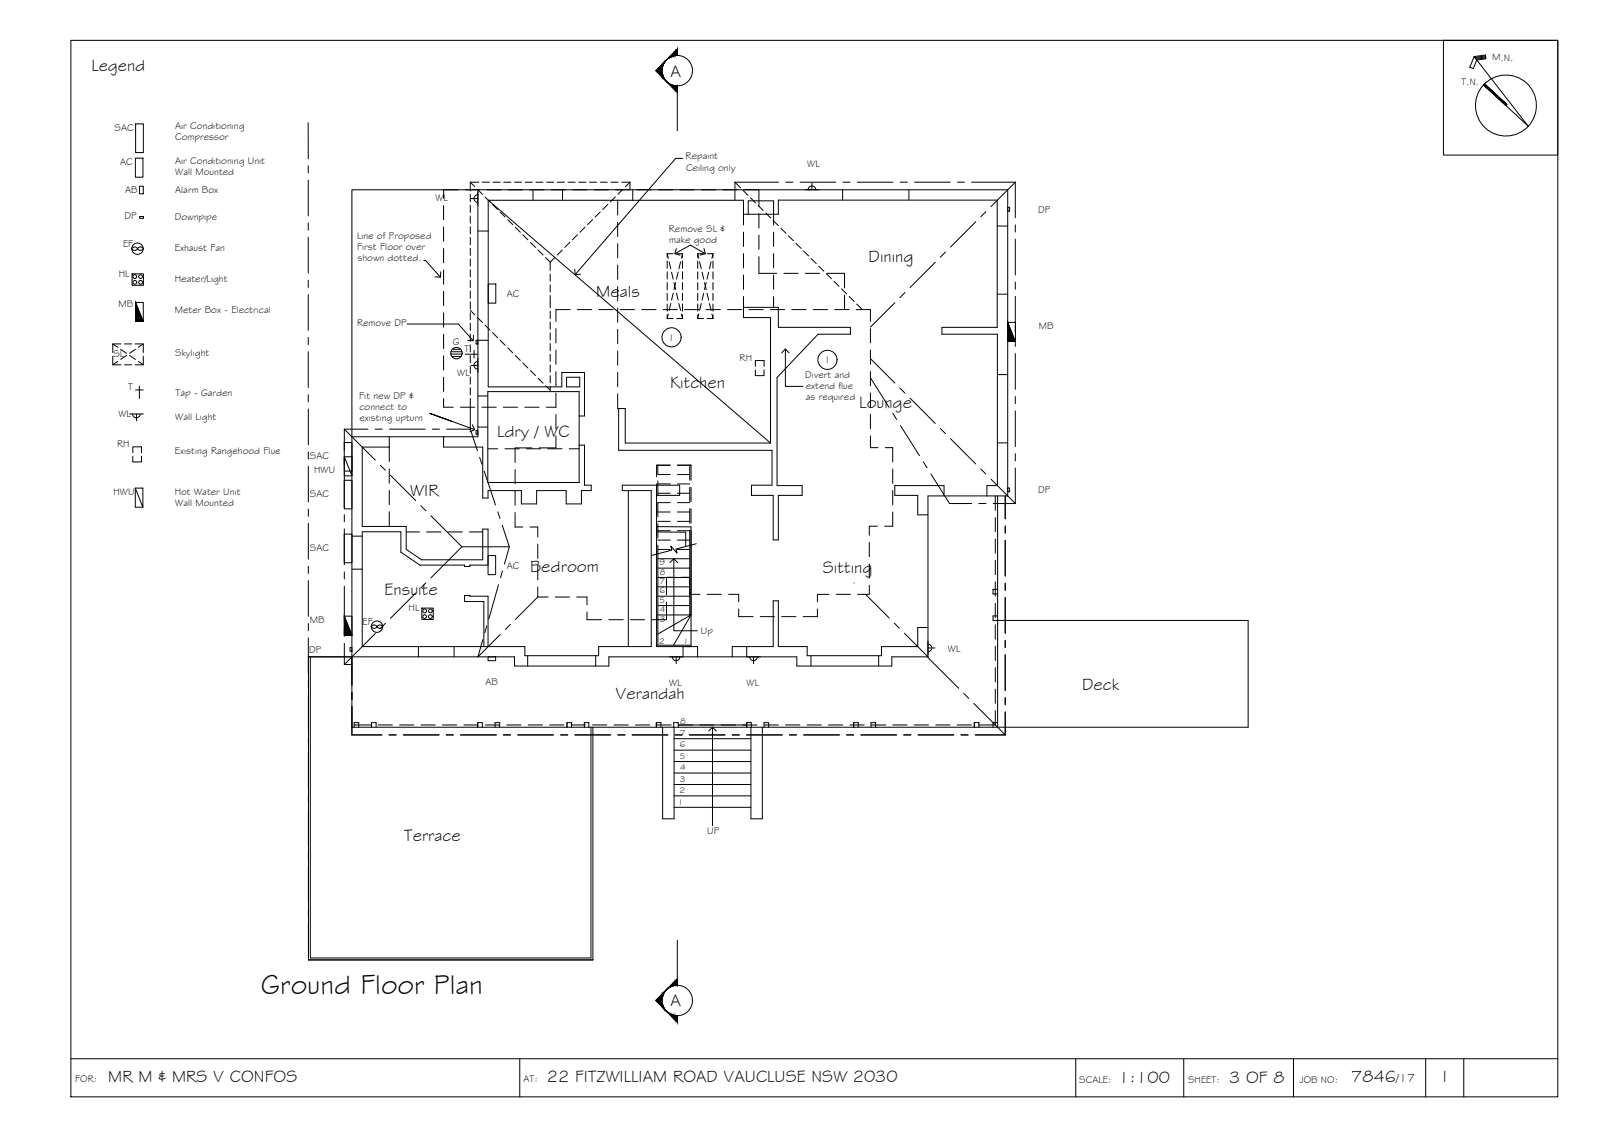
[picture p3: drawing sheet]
<svg xmlns="http://www.w3.org/2000/svg" width="420mm" height="297mm" viewBox="0 0 420 297" stroke-linecap="round" stroke-linejoin="round" font-family="sans-serif">
<!-- layer: BORDER -->
<g fill="none" stroke="#000" stroke-width=".26">
<path d="M18.6 10.6h390v277h-390zM378.6 10.6h30v30.1h-30zM386.6 14.8l3-.4 .1 1-2.4 .3-.9 2.3-.9-.4 1.1-2.8 14.2 18.3-11.7-10.8M389.6 14.7l-2.8 .4M389.7 14.9l-2.7 .4M389.7 15.2l-2.6 .3M389.3 22l5.9 5.4M18.6 277.6h390M136.3 277.6v10M282.1 277.6v10M310.5 277.6v10M339.2 277.6v10"/>
<path d="M373.9 277.6v10M383.9 277.6v10"/>
<circle cx="395" cy="27.7" r="8"/>
</g>
<!-- layer: SERVICES -->
<g fill="none" stroke="#000" stroke-width=".26">
<path d="M35.6 32.5h2v7.5h-2zM35.5 41.5h2v5h-2zM36.6 48.8h1v2h-1zM36.6 56.8h1v.4h-1zM123.5 52.1h1.8M125.3 51a1.01 1.01 0 0 0-1 1.1 1.01 1.01 0 0 0 1 1M125.3 50.3v3.6M211.2 49.8h3.5M211.9 49.7a1.01 1.01 0 0 1 1-1 1.01 1.01 0 0 1 1 1M212.9 48v1.8M264.3 54.3h.5v1h-.5zM34.6 71.8h3v3h-3z"/>
<path d="M34.8 65a.86 .86 0 0 1 1.3 .2 .86 .86 0 0 1-1.5 0zM35.5 79.3v5h2.1l-2.1-5h2.1v5M36.1 65.2a.86 .86 0 0 1 1.5 0M36.1 65.2a.86 .86 0 0 0 1.5 0M128 74.5h2v5h-2zM175 66.5h1.5M175 66.5v1M175 68.4v1.9M175 71.3v1.8M175 74.1v1.9M175 76.9v1.9M175 79.7v1.9"/>
<path d="M175 66.5l.3 1.2M175.5 68.6l.4 1.9M175.9 79.6l-.4 1.8M176.1 71.4l.5 1.8M176.6 76.8l-.5 1.9M176.8 74.1l.4 1.8M177.2 74.1l-.4 1.8M177.4 76.8l.4 1.9M177.5 66.5h1.5M177.8 71.4l-.4 1.8M178.1 79.6l.4 1.8M178.5 68.6l-.4 1.9"/>
<path d="M179 66.5v1M179 68.4v1.9M179 71.3v1.8M179 74.1v1.9M179 76.9v1.9M179 79.7v1.9M179 66.5l-.3 1.2M183 66.5h1.5M183 66.5v1M183 68.4v1.9M183 71.3v1.8M183 74.1v1.9"/>
<path d="M183 76.9v1.9M183 79.7v1.9M183 66.5l.3 1.2M183.5 68.6l.4 1.9M183.9 79.6l-.4 1.8M184.1 71.4l.5 1.8M184.6 76.8l-.5 1.9M184.8 74.1l.4 1.8M185.2 74.1l-.4 1.8M185.4 76.8l.5 1.9M185.5 66.5h1.5M185.9 71.4l-.5 1.8"/>
<path d="M186.1 79.6l.4 1.8M186.5 68.6l-.4 1.9M187 66.5v1M187 68.4v1.9M187 71.3v1.8M187 74.1v1.9M187 76.9v1.9M187 79.7v1.9M187 66.5l-.3 1.2M29.6 93.4v2.2h2.1M29.6 90.2h2.1M30.9 91.1l-1.3-.9v2.2"/>
<path d="M30.9 94.8l-1.3 .8M31.7 91.6l1.5 1M32.6 90.2h1.9M32.6 95.6h1.9M33.2 93.2l-1.5 1M34 93.2l1.5 1M35.5 90.2h2.1v2.2M35.5 91.6l-1.5 1M36.3 94.8l1.3 .8M37.6 93.4v2.2h-2.1M37.6 90.2l-1.3 .9M118.2 92.8h3"/>
<path d="M118.3 92.2h2.9M118.5 93.5h2.4M118.6 91.6h2.2M122.1 92.9h3.2M123.5 95.8h1.8M124.3 91.9v2M124.8 89.2h.5v1h-.5zM125.3 94.8a1.01 1.01 0 0 0-1 1 1.01 1.01 0 0 0 1 1M125.3 94v3.6M175 83.5h1.5M175 82.5v1M175.3 82.3l-.3 1.2"/>
<path d="M177.5 83.5h1.5M178.7 82.3l.3 1.2M179 82.5v1M183 83.5h1.5M183 82.5v1M183.3 82.3l-.3 1.2M185.5 83.5h1.5M186.7 82.3l.3 1.2M187 82.5v1M198.1 97v1.5h2.3v-1.5M198.1 96v-1.5h2.3v1.5M264.3 84.5v5h2l-2-5h2v5"/>
<path d="M34 108.5h3.6M34.8 108.5a1.01 1.01 0 0 0 1 1 1.01 1.01 0 0 0 1-1M34.8 119.6v1.5h2.3v-1.5M34.8 118.7v-1.5h2.3v1.5M35.5 102.2h2.1M35.8 108.5v1.8M36.6 101.2v3.3M90.3 116h2v7.5h-2zM90.3 119.8l2 4.9v-4.9h-2v4.9h2M124.8 112.9h.5v.9h-.5zM35.5 128l2 5v-5h-2v5h2M90.3 125.9h2v7.5h-2z"/>
<path d="M264.3 127.9h.5v1h-.5zM90.3 140h2v7.5h-2zM110.6 159.4h3v3h-3zM128 145.7h2v5h-2zM90.3 161.5v5.1h2l-2-5.1h2v5.1M91.8 169.7h.5v1h-.5zM97.6 164.1a.86 .86 0 0 1 1.3 .2 .86 .86 0 0 1-1.5 0zM98.9 164.3a.86 .86 0 0 1 1.5 0M98.9 164.3a.86 .86 0 0 0 1.5 0M128 172.2h2v1h-2zM175.5 172.2h3.6M176.3 172.2a1.01 1.01 0 0 0 1 1 1.01 1.01 0 0 0 1-1"/>
<path d="M177.3 172.2v1.8M195.8 172.2h3.6M196.6 172.2a1.01 1.01 0 0 0 1 1 1.01 1.01 0 0 0 1-1M197.6 172.2v1.8M243.4 168.9a1.01 1.01 0 0 1 1 1 1.01 1.01 0 0 1-1 1M243.4 169.9h1.8M243.4 168.1v3.6"/>
<circle cx="35.4" cy="74" r=".5"/>
<circle cx="35.4" cy="72.5" r=".5"/>
<circle cx="36.1" cy="65.2" r="1.49"/>
<circle cx="36.9" cy="72.5" r=".5"/>
<circle cx="36.9" cy="74" r=".5"/>
<circle cx="119.7" cy="92.6" r="1.49"/>
<circle cx="98.9" cy="164.3" r="1.49"/>
<circle cx="111.4" cy="160.2" r=".5"/>
<circle cx="111.4" cy="161.7" r=".5"/>
<circle cx="112.9" cy="160.2" r=".5"/>
<circle cx="112.9" cy="161.7" r=".5"/>
</g>
<path d="M35.5 79.3l2.1 5h-2.1zM264.3 84.5l2 5h-2zM90.3 161.5l2 5.1h-2z" fill="#000" stroke="#000" stroke-width=".26"/>
<!-- layer: EXISTING -->
<g fill="none" stroke="#000" stroke-width=".26">
<path d="M125.3 49.8h-33v64.7M125.3 49.8v64.7h-33M125.3 49.8h139v80.2h-20.9v42.2h-9.5v2.4h-24.9v-2.4h-49.3v2.4h-24.8v-2.4h-54v79.5h74.6v-61M139.8 49.8v2.7M147.5 49.8v2.7M162 52.5v3.9M162 58.2v3.8M166 49.8v2.7M192.8 49.8v2.7M195 56.2h9.1v-3.7h57.4v33.3h-14.5v1.8h14.6v39.7h-2.8v2.7M195 59v-6.5h-67v48.9h19.3v-3.7h6v11.4h-1.4M196.2 56.2v-3.5h6.7v6.3"/>
<path d="M221 49.8v2.7M238.4 49.8v2.7M261.5 59.3h2.8M125.3 60.6h2.7M162 63.9v3.7M162 69.5v3.8M162 75.1v3.8M195 77.7v5.6h7.1v32.9h-38.1v-9.1h-2v-3.9M195 60.9v3.7M195 66.5v3.7M195 72.1v3.8M202.9 60.9v3.7"/>
<path d="M202.9 66.5v3.7M202.9 72.1v3.8M202.9 77.7v2.9M261.5 77.1h2.8M125.3 89.2h2.7M145.8 86.2v3.7M145.8 91.8v3.7M145.8 97.4v3.8M148.6 98.9h3.4v2.5h-3.4zM149.5 81.2h-3.7v3.1M151.4 81.2h3.8M157 81.2h3.8"/>
<path d="M162 80.7v3.8M162 86.4v3.7M162 92v3.8M162 97.6v3.8M162.7 81.2h3.7M168.3 81.2h3.7M173.9 81.2h3.8M179.5 81.2h3.8M185.2 81.2h3.7M190.8 81.2h3.7M195 80.6h9.1v5.2h18.9v1.8h-8.4l-10.8 11.4v28.3h6.6v2.6h-6.3v11.7h-1.3v-11.7h-5.7v-2.7h5.4v-9.1h-40.3v-11M196.4 81.2h3.8"/>
<path d="M202 81.2h3.8M207.7 81.2h3.7M213.3 81.2h3.8M218.9 81.2h3.8M224.5 81.2h3.8v3.1M228.3 86.1v3.8M228.3 91.8v3.7M228.3 97.4v3.7M261.6 98.2h2.7M92.3 114.5v76.2h235v-28h-66.9v-1.2h1.2M102.1 117.2h-7.1v20.8h11.5v6l4.1 2.8h16v-8.1h1.4v9.5h-4.8v.3h-1.4v-.3h-11.7l-5-3.4v-5.4h-10.1v30.1h42.7v2.4h19.3v-2.4h13.8v-40.9h-7.6v-1.4h15.1v2.7h-6.1M102.1 114.5v6.5"/>
<path d="M116.3 114.5v2.7h10.3v13.4h1.4v-2h8.7v3.5h4v-3.5h7.8v3.5h4v-3.5h2.6v-1.4h-1.8v-10.5h-1.4M125.3 103.8h2.6M125.3 112h2.6M127.9 102.7h24v23.8h-24zM127.9 117.7h2.6M132.4 117.7h3.8M138 117.7h3.8M139.5 117.4h-4.4v3.8M143.7 117.7h3.7M145.8 103v3.8M145.8 108.7v3.7M145.8 114.3v3.1h-4.4"/>
<path d="M149.3 117.7h2.6M228.3 103v3.8M228.3 108.6v3.8M228.3 114.3v3.1h2M232.2 117.4h1.9v3.7M261.6 116.1h2.7M102.1 122.9v3.8M102.1 128.6v3.7M102.1 134.2v3.8M106.5 139.5h3.5M111.9 139.5h3.7M117.5 139.5h3.7"/>
<path d="M123.1 139.5h3.5M135.1 123.1v3.7M135.1 128.7v3.8M135.1 134.4v3.8h2M139 138.2h2v2.6M164.8 128.6v40.9M172.2 139.5h7.6v3.8M172.2 126.8v42.7h10.8v2.7M172.2 138.1h9v31.4M172.5 122v2.2M172.5 126.1v3.7M172.5 131.7v3.8"/>
<path d="M172.5 137.3v3.8M172.5 139.1h3.3M172.5 136.7h3.3M172.5 134.2h3.3M172.5 131.8h3.3M172.5 129.3h3.3M172.5 126.9h3.3M172.5 124.4h3.3M175.8 122h-3.6v3M177.7 122h3.5v3.9M177.7 139.1h3.2M177.7 136.7h3.2"/>
<path d="M177.7 134.2h3.2M177.7 131.8h3.2M177.7 129.3h3.2M177.7 126.9h3.2M177.7 124.4h3.2M180.9 122v3.9M180.9 127.8v3.7M180.9 133.4v3.7M180.9 139v22.2M181.2 127.8v3.7M181.2 133.4v3.7M230.1 138h-2.1v2.3"/>
<path d="M234.1 123v3.7M234.1 128.6v3.7M234.1 134.2v3.8h-2.1M247.6 130v-2.7h-12.9v2.6h6v5.1h2.7M261 130v3.8M261 135.7v3.7M261.6 130v60.7M92.3 140.6h2.7M92.3 149.2h2.7M141 142.7v3.7M141 148.3v3.7M141 153.9v2.6h2.7"/>
<path d="M145.6 156.5h3.8M151.2 156.5h2.8v2.1M172.5 143v26.2h8.7M172.5 156.3h8.4M172.5 158.8h8.4M172.5 153.9h8.4M172.5 151.4h8.4M172.5 148.9h8.4M172.5 146.5h8.4M172.5 144.1h3.3M172.5 141.6h3.3M174.8 157.9v4.6h-3.9"/>
<path d="M176.9 151.4h-2.1v4.6M177.7 144.1h3.2M177.7 141.6h3.2M178.8 151.4h2.1M180.9 155.8h2.7M185.4 155.8h3.8M191.1 155.8h2.6v2M193.7 159.7v2h3.8M214.4 159.7v2h-3.8M217.5 155.8h-3.1v2M219.3 155.8h3.8M228 153.5v2.3h-3.1"/>
<path d="M228 142.2v3.8M228 147.8v3.8M261 141.3v3.7M261 146.9v3.8M261 152.5v3.8M261 158.2v3.7M261.6 154.5h-1.2v1.2h1.2M81.4 172.2v79h73.6v-60.5M109.7 169.5v2.7M119.1 169.5v2.7M126.9 169.5v-11.8h-5.1v-1.6h1.4v.2h4.8v13.2M138.4 171.9v2.7"/>
<path d="M154 160.4v2.1h3.8M156.2 171.9v2.7M159.7 162.5h3.7M165.3 162.5h3.8M172.5 166.2l8.7-5-4.6 8M172.5 161.2h8.7M179.1 169.5v2.7M195.8 169.5v2.7M199.4 161.7h3.7M205 161.7h3.8M212.7 171.9v2.7M230.4 171.9v2.7"/>
<path d="M243.4 164.5h-2.7v5h-9.5v2.4h-19.5v-2.4h-7.6v-12h-1.3v12h-10.7v2.7M261 163.8v3.7M261 169.4v3.8M261 175v3.8M92.9 190.7v-1.2h1.2v1.2M92.9 190.1h4.4M97.4 190.7v-1.2h1.2v1.2M99.2 190.1h3.7M104.8 190.1h3.7M110.4 190.1h3.8M116 190.1h3.8M121.7 190.1h3.7"/>
<path d="M125.3 189.5v1.2v-1.2h1.2v1.2M127.3 190.1h3.7M129.8 190.7v-1.2h1.2v1.2M132.9 190.1h3.8M138.5 190.1h3.8M144.2 190.1h3.7M148.7 189.5v1.2v-1.2h1.2v1.2M149.8 190.1h3.7M153.3 190.7v-1.2h1.1v1.2M155.4 190.1h3.8M161 190.1h3.8M166.7 190.1h3.7"/>
<path d="M172.1 189.5v1.2v-1.2h1.2v1.2M172.3 190.1h3.7M173.8 190.7v24h3v-24M176.7 190.7v-1.2h1.2v1.2M176.8 193.7h20.1M176.8 196.7h20.1M176.8 199.7h20.1M177.9 190.1h20.6M195.8 189.5v1.2v-1.2h1.2v1.2M196.9 190.7v24h3v-24M200.4 190.7v-1.2h1.2v1.2M200.4 190.1h3.8"/>
<path d="M206 190.1h3.8M211.7 190.1h3.7M217.3 190.1h3.7M222.9 190.1h3.8M223.9 189.5v1.2v-1.2h1.2v1.2M228.4 190.7v-1.2h1.2v1.2M228.5 190.1h3.8M234.2 190.1h3.7M239.8 190.1h3.7M245.4 190.1h3.8M251 190.1h3.8M255.5 190.7v-1.2h1.2v1.2"/>
<path d="M261 186.3v3.8h-4.3M261 180.7v3.7M261.6 189.5h-1.2v1.2M176.8 202.7h20.1M176.8 205.7h20.1M176.8 208.7h20.1M176.8 211.7h20.1"/>
</g>
<!-- layer: ROOFPLAN EXIST. -->
<g fill="none" stroke="#000" stroke-width=".26">
<path d="M123.3 47.8h2.2M123.3 47.8v2.3M123.3 51v1.9M123.3 53.8v1.9M123.3 56.6v1.9M123.3 59.5v1.8M123.3 47.8l1.2 1.2M125.2 49.6l1.3 1.3M126.5 47.8h1.9M127.2 51.6l1.3 1.3M129.2 53.6l1.3 1.3M129.3 47.8h1.9"/>
<path d="M131.2 55.6l1.3 1.3M132.1 47.8h1.9M133.2 57.6l1.3 1.3M134.9 47.8h1.9M135.1 59.6l1.4 1.3M137.7 47.8h1.9M140.6 47.8h1.8M143.3 47.8h1.9M146.2 47.8h1.8M149 47.8h1.9M151.8 47.8h1.9M153.4 59.6l-1.3 1.3"/>
<path d="M154.6 47.8h1.9M155.4 57.6l-1.3 1.3M157.4 47.8h1.9M157.4 55.6l-1.3 1.3M159.4 53.6l-1.3 1.3M160.2 47.8h1.9M161.4 51.6l-1.3 1.3M163.1 47.8h2.1M163.4 49.6l-1.3 1.3M165.2 47.8v2M165.2 47.8l-1.2 1.2M192.8 47.8h11.4"/>
<path d="M192.8 47.8v2M192.8 47.8l1.4 1.4M194.9 49.9l1.3 1.3M196.9 51.9l1.3 1.3M198.8 53.9l1.4 1.3M200.8 55.9l1.3 1.3M202.8 57.8l1.3 1.4M204.8 59.8l1.3 1.3M206.1 47.8h1.8M209.8 47.8h9.4M221.1 47.8h1.9M224.8 47.8h9.4"/>
<path d="M236.1 47.8h1.9M239.8 47.8h9.4M251.1 47.8h1.8M254.8 47.8h11.5M255.9 58.1l-6.6 6.7M258.6 55.5l-1.4 1.3M266.3 47.8v9.3M266.3 58.9v1.9M266.3 47.8l-6.4 6.4M123.3 62.3v1.8M123.3 65.1v1.8M123.3 67.9v1.9"/>
<path d="M123.3 70.7v1.9M123.3 73.5v1.9M123.3 76.3v1.9M123.3 79.1v1.9M137.1 61.5l1.4 1.4M139.1 63.5l1.3 1.4M141.1 65.5l1.3 1.4M143.1 67.5l1.2 1.2M144.3 68.7v2.2M144.3 71.9v1.8M144.3 74.7v1.8M144.3 77.5v3.2"/>
<path d="M145.5 67.5l-1.2 1.2M147.5 65.5l-1.4 1.4M149.5 63.5l-1.4 1.4M151.5 61.5l-1.4 1.4M206.8 61.8l1.3 1.3M208.8 63.8l1.3 1.3M210.8 65.8l1.3 1.3M212.8 67.8l1.3 1.3M214.7 69.8l1.4 1.3M216.7 71.7l1.4 1.4M218.7 73.7l1.4 1.4M220.7 75.7l1.3 1.4"/>
<path d="M222.7 77.7l1.3 1.4M224.7 79.7l1.5 1.5M234.7 79.4l-6.4 6.4M237.3 76.7l-1.3 1.3M245.3 68.8l-6.6 6.6M248 66.1l-1.4 1.3M266.3 62.7v9.4M266.3 73.9v1.9M266.3 77.7v9.4M123.3 82v1.8M123.3 84.8v1.8M123.3 87.6v1.8"/>
<path d="M123.3 90.4v1.9M123.3 93.2v1.9M123.3 96v1.9M123.3 98.8v1.9M123.3 81.4l1.2 1.2M125.2 83.2l1.3 1.4M127.2 85.2l1.3 1.3M129.2 87.2l1.3 1.3M131.2 89.2l1.3 1.3M133.2 91.2l1.3 1.3M135.1 93.2l1.4 1.3M137.1 95.2l1.4 1.3"/>
<path d="M139.1 97.1l1.3 1.4M141.1 99.1l1.3 1.3M144.3 81.6v1.9M144.3 84.4v1.9M144.3 87.2v1.9M144.3 90.1v1.8M144.3 92.9v1.8M144.3 95.7v1.9M144.3 98.5v1.9M228.3 94l6.4 6.4M228.3 99l4.9 7.8M266.3 89v1.8"/>
<path d="M266.3 92.7v9.4M90.3 112.5h6.2M90.3 112.5v5.6M90.3 119.9v1.9M90.3 112.5l8.1 8.1M98.4 112.5h1.9M102.1 112.5h9.4M113.4 112.5h1.9M117.1 112.5h6.2M123.3 101.6v1.9M123.3 104.5v8M123.3 112.5l1.9 5.6"/>
<path d="M125.8 119.9l.6 1.8M143.1 101.1l1.2 1.2v-1M234.2 108.4l1 1.6M236 101.7l1.3 1.4M236.2 111.6l5 7.9M238.7 104.4l6.6 6.6M246.6 112.3l1.4 1.4M249.3 115l6.6 6.6M266.3 103.9v1.9M266.3 107.7v9.4M266.3 118.9v1.9M90.3 123.7v9.3"/>
<path d="M90.3 134.9v1.9M90.3 138.7v9.4M99.7 122l1.4 1.3M102.4 124.6l6.6 6.6M110.4 132.6l1.3 1.3M113 135.2l8.1 8.2M127 123.5l2.9 8.9M130.5 134.2l.6 1.7M131.7 137.7l1.9 5.7M242.2 121.1l.9 1.6M244.1 124.2l4.9 7.8h5.9M256.7 132h1.9"/>
<path d="M257.2 123l1.4 1.3M259.9 125.6l6.4 6.4M260.5 132h5.8M263.6 130v6M263.6 137.9v1.9M266.3 122.7v9.3M90.3 149.9v1.9M90.3 153.7v9.4M109 155.5l-6.6 6.6M111.7 152.8l-1.3 1.3M121.1 143.4l-8.1 8.1M121.1 143.4h12.5"/>
<path d="M130.8 153.3l-2.6 9M131.8 149.7l-.5 1.8M133.6 143.4l-1.3 4.5M141 156.5l-5.8 5.9M227 155.8l6.2 6.2M263.6 141.7v9.3M263.6 152.9v1.9M263.6 156.6v9.4M90.3 174.2h2M90.3 164.9v1.9M90.3 168.7v5.5M92.3 172.2v7.4"/>
<path d="M98.4 166.1l-8.1 8.1M101.1 163.4l-1.4 1.4M127.7 164.1l-.5 1.8M131.2 166.4l-5.8 5.8 1.2-4.5M133.9 163.7l-1.4 1.3M234.5 163.4l1.3 1.3M237.2 166l6.2 6.2M243.2 172.2l8.2 8.3M263.6 167.9v1.9M263.6 171.7v9.3M92.3 185.2v7.5h7.9M92.3 181.5v1.9"/>
<path d="M102 192.7h1.9M105.8 192.7h9.4M117 192.7h1.9M120.8 192.7h9.4M132 192.7h1.9M135.8 192.7h9.3M147 192.7h1.9M150.8 192.7h9.4M162 192.7h1.9M165.8 192.7h9.4M177 192.7h1.9M180.8 192.7h9.3"/>
<path d="M192 192.7h1.9M195.8 192.7h9.4M207 192.7h1.9M210.8 192.7h9.4M222 192.7h1.9M225.8 192.7h9.3M237 192.7h1.9M240.8 192.7h9.4M252 192.7h1.9M252.8 181.8l1.3 1.3M255.4 184.4l8.2 8.3M255.8 192.7h7.8"/>
<path d="M263.6 182.9v1.9M263.6 186.7v6"/>
</g>
<!-- layer: 0.13 -->
<path d="M128.1 52.5l74 63.7M182.6 142.6l-5.3 1.3 .3 1.1-1.7-1.8 .3 1-5.3 1.4" fill="none" stroke="#000" stroke-width=".26"/>
<!-- layer: 0 -->
<g fill="none" stroke="#000" stroke-width=".26">
<path d="M179.1 41.5h-1.9l-26.4 30.5M111.2 68.3h.4l3.9 4.4M115.6 71.3l-.1 1.4-1.4-.1M150.7 70.6l.1 1.4 1.5-.1M177 66.5l4.1-2.2 3.9 2.2M177.4 65.2l-.4 1.3 1.4 .4M184.6 65.1l.4 1.4-1.4 .4M106.8 85h13.4l3.9 4.3M124.2 87.9l-.1 1.4h-1.4M205 92.5l1-1 1 1M206 91.5v9.8h4.6M118.6 110.5l-5.9-2.1 11.8 4.2"/>
<path d="M123.9 111.4l.6 1.2-1.3 .6M175.7 147.5l1-1 1 1M176.7 146.5v18.9h6.2M185.9 191.7l1-1 1 1M186.9 190.7v25.7"/>
</g>
<!-- layer: SECTION POINT -->
<g fill="#000" stroke="#000" stroke-width=".26">
<path d="M172 18.5l1.7-1.6v3.3zM174.1 16.4l.3-.3-.3 .5zM174.8 15.7l.4-.4zM174.4 20.9l.4 .5zM174.8 21.4l.4 .4zM174.8 259.5l-.4 .4zM175.2 259.1l-.4 .4zM173.7 260.6v3.4l-1.7-1.7zM174.1 264.2l.3 .6zM174.8 265.1l.4 .4z"/>
<path d="M173.7 16.8v1.5zM173.7 16.8v1.5z"/>
<path d="M173.7 18.8v1.4zM173.7 19.4v.9z"/>
<path d="M173.7 16.8v.9l.2-1.1zM173.9 16.6l-.2 1.1z"/>
<path d="M173.7 19.4v.9l.2-.4zM173.9 19.9v.5l-.2-.1z"/>
<path d="M174.1 16.4l-.2 .2v.5zM174.1 16.4l-.2 .7z"/>
<path d="M173.9 19.9v.5l.2 .1zM173.9 20.4l.2 .1v.2z"/>
<path d="M174.4 16.1l-.3 .5zM174.8 15.7l-.4 .4z"/>
<path d="M175.6 14.9l-.4 .5zM175.6 14.9l-.4 .5z"/>
<path d="M175.6 14.9v.2l.5-.7zM176.1 14.4v.4l-.5 .3z"/>
<path d="M176.6 13.9l-.5 .5v.4zM176.6 13.9v.8l-.5 .1z"/>
<path d="M177.1 13.4l-.5 .5v.8zM177.1 13.4v1.2l-.5 .1z"/>
<path d="M177.1 13.4v1.2l.5-1.7zM177.6 12.9v1.6l-.5 .1z"/>
<path d="M174.1 20.5l.3 .4zM174.1 20.7l.3 .3z"/>
<path d="M175.2 21.7l.4 .3zM175.2 21.8l.4 .2v.2z"/>
<path d="M175.6 22v.2h.5zM175.6 22.2h.5v.5z"/>
<path d="M176.1 22.2v.5l.5-.3zM176.1 22.7l.5-.3v.7z"/>
<path d="M176.6 22.4v.7l.5-.6zM177.1 22.5v1.2l-.5-.6z"/>
<path d="M177.1 22.5v1.2l.5-1.2zM177.6 22.5v1.7l-.5-.5z"/>
<path d="M175.2 259.1l.4-.3zM175.2 259.1l.4-.3v-.2z"/>
<path d="M175.6 258.6h.5l-.5 .2zM176.1 258.2l-.5 .4h.5z"/>
<path d="M176.1 258.2l.5 .2-.5 .2zM176.6 257.7l-.5 .5 .5 .2z"/>
<path d="M176.6 257.7l.5 .6-.5 .1zM176.6 257.7l.5 .6v-1.1z"/>
<path d="M177.1 257.2l.5 1.1h-.5zM177.1 257.2l.5 1.1v-1.7z"/>
<path d="M173.7 262.6v1.4zM173.7 262.6v1.4z"/>
<path d="M173.7 260.6v1.4zM173.7 260.6v.8z"/>
<path d="M173.7 263.2l.2 1-.2-.2zM173.7 263.2l.2 1z"/>
<path d="M173.7 260.6l.2 .3-.2 .5zM173.7 260.6l.2 .3v-.5z"/>
<path d="M173.9 263.7l.2 .7-.2-.2zM173.9 263.7l.2 .7z"/>
<path d="M173.9 260.4h.2l-.2 .5zM173.9 260.4h.2v-.2z"/>
<path d="M174.1 264.2l.3 .6zM174.4 264.7l.4 .4z"/>
<path d="M174.1 260.2l.3-.3-.3 .5zM174.1 260.2l.3-.3z"/>
<path d="M175.2 265.5l.4 .5zM175.2 265.5l.4 .5z"/>
<path d="M175.6 265.8l.5 .6zM175.6 265.8l.5 .6v-.4z"/>
<path d="M176.1 266l.5 .9-.5-.5zM176.1 266l.5 .9v-.7z"/>
<path d="M176.6 266.2l.5 1.2-.5-.5zM176.6 266.2l.5 1.2v-1.1z"/>
<path d="M177.1 266.3l.5 1.7-.5-.6zM177.1 266.3l.5 1.7v-1.7z"/>
</g>
<g fill="none" stroke="#000" stroke-width=".26">
<path d="M177.6 14.5v-1.6l-5.6 5.6 5.6 5.7M177.6 22.5v11.8M177.6 256.6l-5.6 5.7 5.6 5.7v-1.7M177.6 246.5v11.8"/>
<circle cx="177.6" cy="18.5" r="4"/>
<circle cx="177.6" cy="262.3" r="4"/>
</g>
<!-- layer: ROOFPLAN EXIST. -->
<path d="M224 152.8l.1 .1" fill="none" stroke="#545454" stroke-width=".26"/>
<!-- layer: NEWWORK -->
<g fill="none" stroke="#000" stroke-width=".26">
<path d="M116.3 53.9v3.7M116.3 59.5v3.8M120.2 49.8h-3.9v2.2M122.1 49.8h3.7M127.7 49.8h3.8M133.3 49.8h3.8M138.9 49.8h3.8M144.6 49.8h3.7M150.2 49.8h3.8M155.8 49.8h3.8M161.4 49.8h3.8M167.1 49.8h3.7"/>
<path d="M172.7 49.8h3.8M178.3 49.8h3.8M183.9 49.8h3.8M189.6 49.8h3.7M195.2 49.8h3.8v4.4M199 56v3.8M116.3 65.1v3.8M116.3 70.8v3.7M116.3 76.4v3.7M199 61.7v3.7M199 67.3v4.4h4.7M205.6 71.7h3.7"/>
<path d="M211.2 71.7h3.8M216.8 71.7h4.7v3.8M221.5 77.4v3.8M116.3 82v3.8M116.3 87.6v3.8M116.3 93.3v3.7M116.3 98.9v3.7M116.3 104.5v2.3h2.6M120.8 106.8h3.7M126.4 106.8h3.7M132 106.8h3.7M137.6 106.8h3.8"/>
<path d="M143.3 106.8h2.5"/>
</g>
<!-- layer: BOUNDARY -->
<g fill="none" stroke="#000" stroke-width=".26">
<path d="M80.8 32.2v9.4M80.8 43.5v1.9M80.8 47.2v9.4M80.8 58.5v1.9M80.8 62.2v9.4M80.8 73.5v1.8M80.8 77.2v9.4M80.8 88.5v1.9M80.8 92.2v9.4M80.8 103.5v1.9M80.9 107.2v9.4M80.9 118.5v1.8"/>
<path d="M80.9 122.2v9.4M80.9 133.5v1.9M80.9 137.2v9.4M80.9 148.5v1.9M80.9 152.2v9.4M80.9 163.5v1.8M80.9 167.2v9.4M80.9 178.5v1.9M80.9 182.2v9.4M80.9 193.5v1.9M80.9 197.2v9.4M80.9 208.5v1.8"/>
<path d="M80.9 212.2v9.4M80.9 223.5v1.9M80.9 227.2v9.4M80.9 238.5v1.8M80.9 242.2v9.5"/>
</g>
<!-- layer: BORDER -->
<g fill="#000" stroke="#000" stroke-width=".26">
<path d="M389.1 22.3l5.9 5.4zM389.3 22l5.7 5.7-5.9-5.4z"/>
<path d="M389.3 22l5.7 5.7 .2-.3zM389.3 22l5.9 5.4z"/>
</g>
<!-- layer: TEXT -->
<g fill="none" stroke="#000" stroke-width=".26">
<circle cx="176.1" cy="88.4" r="2.51"/>
<circle cx="217" cy="94.3" r="2.51"/>
</g>
<text font-size="7.5" x="68.4" y="260.5">Ground Floor Plan</text>
<g font-size="4.5">
<text x="24" y="18.6">Legend</text>
<text x="175.9" y="20.2">A</text>
<text x="227.8" y="68.7">Dining</text>
<text x="156.3" y="77.8">Meals</text>
<text x="175.8" y="101.8">Kitchen</text>
<text x="225.3" y="107">Lounge</text>
<text x="130.4" y="114.7">Ldry / WC</text>
<text x="107.6" y="129.9">WIR</text>
<text x="100.9" y="155.9">Ensuite</text>
<text x="139.1" y="150.1">Bedroom</text>
<text x="215.8" y="150.1">Sitting</text>
<text x="161.4" y="183.2">Verandah</text>
<text x="283.8" y="180.8">Deck</text>
<text x="106" y="220.6">Terrace</text>
<text x="175.9" y="263.8">A</text>
<text x="28.4" y="283.6">MR M &amp; MRS V CONFOS</text>
<text x="143.4" y="283.6">22 FITZWILLIAM ROAD VAUCLUSE NSW 2030</text>
<text x="293.3" y="283.9">1:100</text>
<text x="322.3" y="283.9">3 OF 8</text>
<text x="354.4" y="283.8">7846</text>
<text x="378.4" y="283.6">I</text>
</g>
<text font-size="3.2" x="366.2" y="283.8">/17</text>
<g font-size="2.6">
<text x="391.4" y="15.8" transform="rotate(1 391.4 15.8)">M.N.</text>
<text x="383.3" y="22.2" transform="rotate(2 383.3 22.2)">T.N.</text>
<text x="30.1" y="34.2">SAC</text>
<text x="45.9" y="33.9">Air Conditioning</text>
<text x="45.9" y="36.8">Compressor</text>
<text x="179.8" y="41.8">Repaint</text>
<text x="31.5" y="43.4">AC</text>
<text x="45.9" y="43.1">Air Conditioning Unit</text>
<text x="46" y="46">Wall Mounted</text>
<text x="179.9" y="44.7">Ceiling only</text>
<text x="211.7" y="43.9">WL</text>
<text x="32.8" y="50.7">AB</text>
<text x="45.9" y="50.5">Alarm Box</text>
<text x="114.2" y="52.6">WL</text>
<text x="32.6" y="57.5">DP</text>
<text x="45.8" y="57.8">Downpipe</text>
<text x="272.3" y="55.8">DP</text>
<text x="32.3" y="64.7">EF</text>
<text x="45.9" y="65.9">Exhaust Fan</text>
<text x="93.6" y="62.7">Line of Proposed</text>
<text x="93.6" y="65.6">First Floor over</text>
<text x="175.4" y="60.8">Remove SL &amp;</text>
<text x="175.5" y="63.8">make good</text>
<text x="93.8" y="68.5">shown dotted.</text>
<text x="31.1" y="72.6">HL</text>
<text x="45.8" y="73.9">Heater/Light</text>
<text x="132.9" y="77.9">AC</text>
<text x="31" y="80.5">MB</text>
<text x="45.8" y="82.1">Meter Box - Electrical</text>
<text x="93.6" y="85.4">Remove DP</text>
<text x="175.3" y="89.3">1</text>
<text x="272.4" y="86.3">MB</text>
<text x="29.7" y="93.5">SL</text>
<text x="45.9" y="93.3">Skylight</text>
<text x="118.7" y="90.4">G</text>
<text x="121.9" y="92.3">T</text>
<text x="194" y="94.7">RH</text>
<text x="216.1" y="95.2">1</text>
<text x="119.9" y="98.6">WL</text>
<text x="211.2" y="99.1">Divert and</text>
<text x="211.3" y="102">extend flue</text>
<text x="33.6" y="102.2">T</text>
<text x="46" y="103.8">Tap - Garden</text>
<text x="94.2" y="104.5">Fit new DP &amp;</text>
<text x="94.3" y="107.4">connect to</text>
<text x="211.3" y="104.9">as required</text>
<text x="31.1" y="109.4">WL</text>
<text x="46" y="110.2">Wall Light</text>
<text x="94.3" y="110.3">existing upturn</text>
<text x="30.7" y="117.3">RH</text>
<text x="45.9" y="118.9">Existing Rangehood Flue</text>
<text x="81.3" y="120.5">SAC</text>
<text x="82.4" y="124.1">HWU</text>
<text x="29.7" y="129.7">HWU</text>
<text x="45.8" y="129.8">Hot Water Unit</text>
<text x="81.3" y="130.4">SAC</text>
<text x="272.3" y="129.3">DP</text>
<text x="46" y="132.7">Wall Mounted</text>
<text x="81.3" y="144.5">SAC</text>
<text x="132.9" y="149.1">AC</text>
<text x="107.2" y="160.2">HL</text>
<text x="81.2" y="163.3">MB</text>
<text x="95.1" y="163.9">EF</text>
<text x="183.8" y="166.3">Up</text>
<text x="81.1" y="171.2">DP</text>
<text x="248.6" y="171">WL</text>
<text x="127.3" y="179.6">AB</text>
<text x="175.5" y="179.8">WL</text>
<text x="195.8" y="179.8">WL</text>
<text x="185.5" y="218.8">UP</text>
<text x="19.7" y="283.8">FOR:</text>
<text x="137.3" y="283.6">AT:</text>
<text x="283" y="283.9">SCALE:</text>
<text x="311.6" y="283.9">SHEET:</text>
<text x="340.8" y="283.9">JOB NO:</text>
</g>
<g font-size="2.2">
<text x="173" y="148.2">9</text>
<text x="173" y="155.6">6</text>
<text x="173" y="153.2">7</text>
<text x="173.1" y="150.7">8</text>
<text x="173" y="158">5</text>
<text x="173.1" y="160.5">4</text>
<text x="173" y="163">3</text>
<text x="172.9" y="168.9">2</text>
<text x="179.1" y="168.9">1</text>
<text x="178.4" y="189.9">8</text>
<text x="178.3" y="195.9">6</text>
<text x="178.3" y="192.9">7</text>
<text x="178.3" y="198.9">5</text>
<text x="178.4" y="201.9">4</text>
<text x="178.2" y="207.9">2</text>
<text x="178.3" y="204.9">3</text>
<text x="177.8" y="210.9">1</text>
</g>
</svg>
